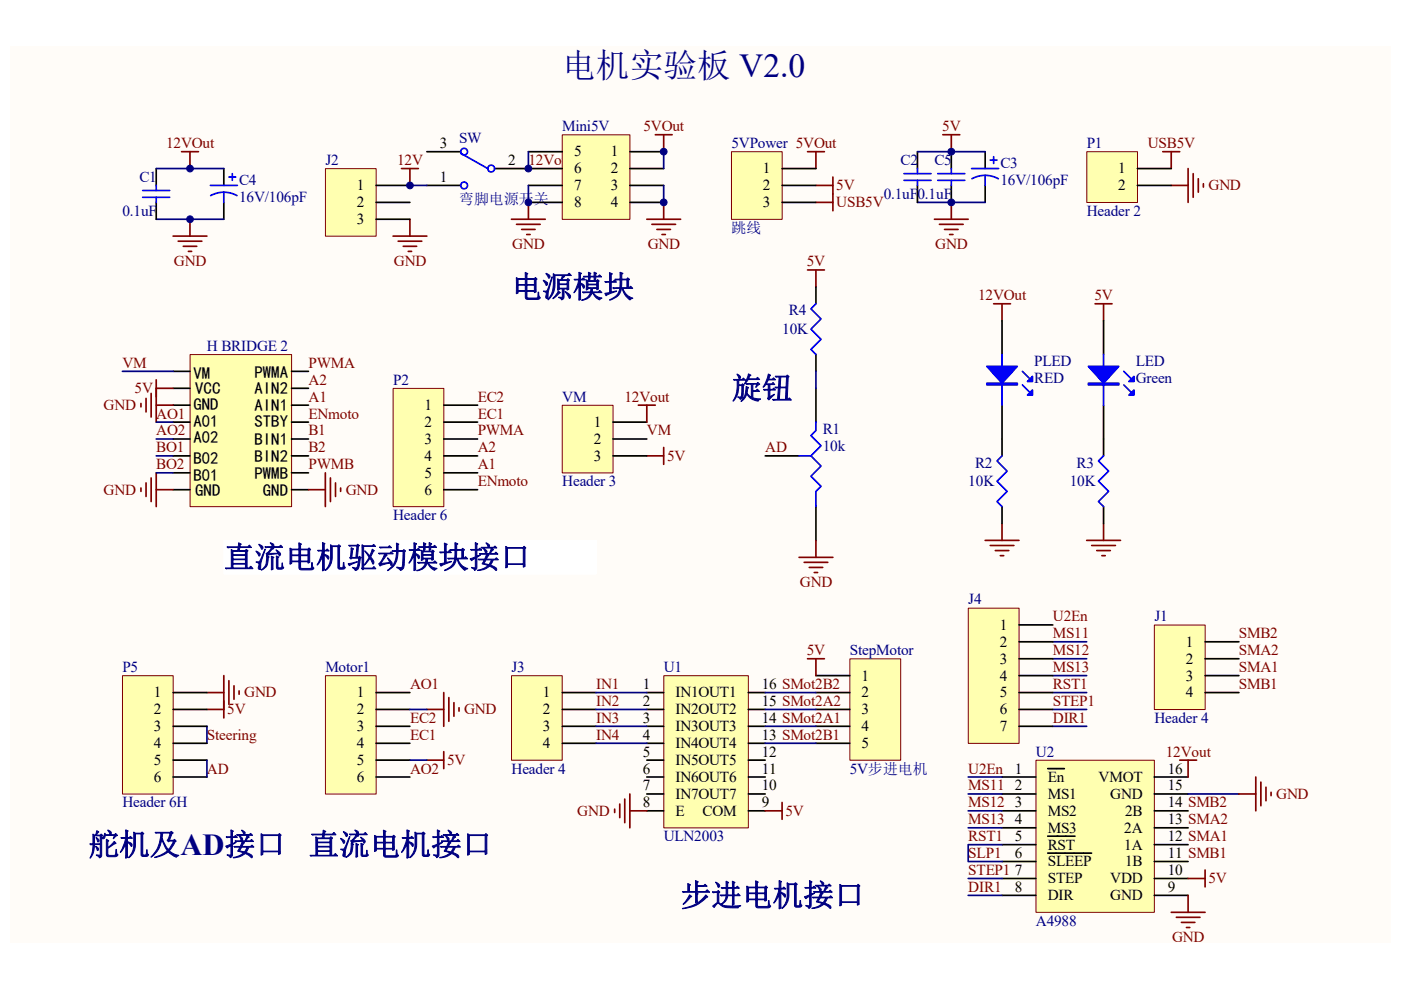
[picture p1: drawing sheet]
<svg xmlns="http://www.w3.org/2000/svg" width="297mm" height="210mm" viewBox="0 0 297 210" stroke-linecap="round" stroke-linejoin="round" font-family="sans-serif">
<path d="M2.2 9.9h292.7v190.1h-292.7z" fill="#fffcf8"/>
<path d="M210.7 64.4h3.5M212.4 64.4v3.6M208.9 114.6h7.1M209.9 115.7h5.1M211 116.8h2.9M212.1 117.9h.7M212.4 111v3.6" fill="none" stroke="#800000" stroke-width=".36"/>
<path d="M212.4 68v7.2M212.4 85.9v10.8M212.4 107.4v3.6" fill="none" stroke="#000" stroke-width=".36"/>
<path d="M212.4 75.2v10.7M216.8 78.8l1.4 1.4M212.4 96.7l-1 1.1 2.1 2.1-2.1 2.2 2.1 2.1-2.1 2.2 1 1M216.8 81.6l1.4 1.5" fill="none" stroke="#00f" stroke-width=".36"/>
<g fill="#00f" stroke="#00f" stroke-width=".36">
<path d="M209.2 77.7h6.5l-3.3 3.6z"/>
<path d="M218.9 82.7v1.1h-1.1z"/>
<path d="M218.9 79.8v1.1h-1.1z"/>
<path d="M209.2 81.3h6.5v.3h-6.5z" fill-rule="evenodd"/>
</g>
<path d="M40.3 75.2h21.5v32.3h-21.5z" fill="#ffffb0"/>
<path d="M40.3 75.2h21.5v32.3h-21.5z" fill="none" stroke="#800000" stroke-width=".21"/>
<g fill="none" stroke="#000" stroke-width=".36">
<path d="M36.7 78.8h3.6M61.8 78.8h3.6M36.7 82.4h3.6M36.7 85.9h3.6M36.7 89.5h3.6M36.7 93.1h3.6M36.7 96.7h3.6M61.8 82.4h3.6M61.8 85.9h3.6M61.8 89.5h3.6M61.8 93.1h3.6M61.8 96.7h3.6"/>
<path d="M36.7 100.3h3.6M36.7 103.9h3.6M61.8 100.3h3.6M61.8 103.9h3.6"/>
</g>
<g fill="none" stroke="#800000" stroke-width=".36">
<path d="M29.9 85.6v.7M31 84.5v2.9M32 83.4v5.1M33.1 85.9h3.6M33.1 82.4h3.6M33.1 80.6v8.9M29.9 103.5v.7M31 102.4v2.9M32 101.4v5M33.1 103.9h3.6M33.1 100.3v7.1M65.4 103.9h3.6"/>
<path d="M69 100.3v7.1M70.1 101.4v5M71.1 102.4v2.9M72.2 103.5v.7"/>
</g>
<path d="M25.9 78.8h10.8M33.1 89.5h3.6M33.1 93.1h3.6M33.1 96.7h3.6M33.1 100.3h3.6" fill="none" stroke="#000080" stroke-width=".36"/>
<path d="M47.5 114.7h78.9v7.1h-78.9z" fill="#fff"/>
<path d="M47.5 114.6h78.9v7.2h-78.9z" fill="none" stroke="#fff" stroke-width=".21"/>
<path d="M162.2 96.7h7.2M173 82.4v7.1M173 107.4v7.2" fill="none" stroke="#000" stroke-width=".36"/>
<path d="M169.4 96.7h2.5M173 89.5v1.8l-1.1 1.1 2.2 2.2-2.2 2.1 2.2 2.1-2.2 2.2 2.2 2.1-1.1 1.1v3.2" fill="none" stroke="#00f" stroke-width=".36"/>
<path d="M171.2 57.3h3.6M173 57.3v3.6M169.4 118.2h7.2M170.5 119.3h5M173 114.6v3.6M171.6 120.4h2.8M172.6 121.4h.8" fill="none" stroke="#800000" stroke-width=".36"/>
<path d="M69 143.3h10.8v25.1h-10.8z" fill="#ffffb0"/>
<path d="M69 143.3h10.8v25.1h-10.8z" fill="none" stroke="#800000" stroke-width=".21"/>
<path d="M79.7 146.9h7.2M79.7 150.5h7.2M79.7 154.1h7.2M79.7 157.6h7.2M79.7 161.2h7.2M79.7 164.8h7.2" fill="none" stroke="#000" stroke-width=".36"/>
<g fill="none" stroke="#800000" stroke-width=".36">
<path d="M246.5 32.2h3.6M248.3 32.2v3.6M248.3 39.3h3.6M251.9 35.8v7.1M253 36.8v5M254.1 37.9v2.9M255.1 39v.7M90.5 150.5h3.6M94.1 146.9v7.2M94.1 159.4v3.6M95.2 148v5M96.2 149v2.9"/>
<path d="M97.3 150.1v.7M90.5 161.2h3.6"/>
</g>
<path d="M86.9 150.5h3.6M86.9 161.2h3.6" fill="none" stroke="#000080" stroke-width=".36"/>
<path d="M230.4 32.2h10.8v10.7h-10.8z" fill="#ffffb0"/>
<path d="M230.4 32.2h10.8v10.7h-10.8z" fill="none" stroke="#800000" stroke-width=".21"/>
<path d="M90.5 39.3h7.2M90.5 32.2h7.2M104.9 35.8h7.1M194.5 32.2v3.6M194.5 39.3v3.6M208.9 32.2v3.6M208.9 39.3v3.6M241.1 35.8h7.2M241.1 39.3h7.2M234 68v7.2M234 85.9v10.8M234 107.4v3.6" fill="none" stroke="#000" stroke-width=".36"/>
<g fill="none" stroke="#00f" stroke-width=".36">
<path d="M97.7 32.5l5.7 3.3M191.7 36.8h5.7M191.7 38.2h5.7M194.5 35.8v1M194.5 38.2v1.1M206 35.8h5.7M206.1 37.9a5.8 5.8 0 0 1 5.6 0M208.9 37.2v2.1M209.9 34h1.5M210.7 33.2v1.5M234 75.2v10.7M238.3 78.8l1.4 1.4"/>
<path d="M234 96.7l-1.1 1.1 2.2 2.1-2.2 2.2 2.2 2.1-2.2 2.2 1.1 1M238.3 81.6l1.4 1.5"/>
<circle cx="98.4" cy="39.3" r=".72"/>
<circle cx="98.4" cy="32.2" r=".72"/>
<circle cx="104.1" cy="35.8" r=".72"/>
</g>
<path d="M194.5 32.2h14.4M194.5 42.9h14.4" fill="none" stroke="#000080" stroke-width=".36"/>
<g fill="none" stroke="#800000" stroke-width=".36">
<path d="M85.1 35.8h3.6M86.9 35.8v3.5M138.9 28.6h3.6M140.7 28.6v3.6M199.9 28.6h3.6M201.7 28.6v3.6M83.3 50.1h7.2M84.4 51.2h5M85.5 52.2h2.8M86.5 53.3h.8M86.9 46.5v3.6M198.1 46.5h7.2"/>
<path d="M199.2 47.6h5M200.3 48.7h2.8M201.3 49.7h.8M201.7 42.9v3.6M232.2 64.4h3.6M234 64.4v3.6M230.4 114.6h7.2M231.5 115.7h5M232.5 116.8h2.9M233.6 117.9h.7M234 111v3.6"/>
</g>
<g fill="#00f" stroke="#00f" stroke-width=".36">
<path d="M230.8 77.7h6.4l-3.2 3.6z"/>
<path d="M240.4 82.7v1.1h-1.1z"/>
<path d="M239.3 80.9l1.1-1.1v1.1z"/>
<path d="M230.8 81.3h6.4v.3h-6.4z" fill-rule="evenodd"/>
</g>
<path d="M69 35.8h10.8v14.3h-10.8z" fill="#ffffb0"/>
<path d="M69 35.8h10.8v14.3h-10.8z" fill="none" stroke="#800000" stroke-width=".21"/>
<path d="M79.7 39.3h7.2M79.7 42.9h7.2M79.7 46.5h7.2" fill="none" stroke="#000" stroke-width=".36"/>
<path d="M119.2 28.6h14.4v17.9h-14.4z" fill="#ffffb0"/>
<path d="M119.2 28.6h14.4v17.9h-14.4z" fill="none" stroke="#800000" stroke-width=".21"/>
<path d="M112 32.2h7.2M112 35.8h7.2M112 39.3h7.2M133.5 32.2h7.2M133.5 35.8h7.2M133.5 39.3h7.2M112 42.9h7.2M133.5 42.9h7.2" fill="none" stroke="#000" stroke-width=".36"/>
<path d="M86.9 39.3h3.6M112 39.3v3.6M112 32.2v3.6M140.7 39.3v3.6M140.7 32.2v3.6" fill="none" stroke="#000080" stroke-width=".36"/>
<g fill="none" stroke="#800000" stroke-width=".36">
<path d="M108.4 46.5h7.2M109.5 47.6h5M110.6 48.7h2.9M111.7 49.7h.7M112 42.9v3.6M137.1 46.5h7.2M138.2 47.6h5M139.3 48.7h2.9M140.4 49.7h.7M140.7 42.9v3.6M43.9 146.9h3.6M43.9 150.5h3.6"/>
<path d="M47.5 143.3v9M48.5 144.4v5M49.6 145.5v2.8M50.7 146.5v.8"/>
</g>
<path d="M108.5 143.3h10.7v17.9h-10.7z" fill="#ffffb0"/>
<path d="M108.5 143.3h10.7v17.9h-10.7z" fill="none" stroke="#800000" stroke-width=".21"/>
<path d="M119.2 146.9h7.2M119.2 150.5h7.2M119.2 154.1h7.2M119.2 157.6h7.2" fill="none" stroke="#000" stroke-width=".36"/>
<path d="M140.8 143.3h17.9v32.3h-17.9z" fill="#ffffb0"/>
<path d="M140.7 143.3h18v32.3h-18z" fill="none" stroke="#800000" stroke-width=".21"/>
<g fill="none" stroke="#000" stroke-width=".36">
<path d="M137.1 146.9h3.6M137.1 150.5h3.6M137.1 154.1h3.6M137.1 157.6h3.6M158.7 146.9h3.5M158.7 150.5h3.5M158.7 154.1h3.5M158.7 157.6h3.5M137.1 161.2h3.6M137.1 164.8h3.6M137.1 168.4h3.6M137.1 172h3.6"/>
<path d="M158.7 161.2h3.5M158.7 164.8h3.5M158.7 168.4h3.5M158.7 172h3.5"/>
</g>
<path d="M130.3 171.6v.7M131.4 170.5v2.9M132.5 169.5v5M133.5 172h3.6M133.5 168.4v7.2M162.2 172h3.6M165.8 170.2v3.6" fill="none" stroke="#800000" stroke-width=".36"/>
<path d="M126.4 150.5h10.7" fill="none" stroke="#000080" stroke-width=".36"/>
<path d="M180.2 139.8h10.8v21.4h-10.8z" fill="#ffffb0"/>
<path d="M180.2 139.7h10.8v21.5h-10.8z" fill="none" stroke="#800000" stroke-width=".21"/>
<path d="M173 143.3h7.2M173 146.9h7.2M173 150.5h7.2M173 154.1h7.2M173 157.6h7.2" fill="none" stroke="#000" stroke-width=".36"/>
<path d="M171.2 139.7h3.6M173 139.7v3.6" fill="none" stroke="#800000" stroke-width=".36"/>
<path d="M43.9 154.1v3.5M126.4 154.1h10.7M126.4 157.6h10.7M126.4 146.9h10.7M162.2 146.9h10.8M162.2 150.5h10.8M162.2 154.1h10.8M162.2 157.6h10.8" fill="none" stroke="#000080" stroke-width=".36"/>
<path d="M26 143.3h10.7v25.1h-10.7z" fill="#ffffb0"/>
<path d="M26 143.3h10.7v25.1h-10.7z" fill="none" stroke="#800000" stroke-width=".21"/>
<path d="M36.7 146.9h7.2M36.7 150.5h7.2M36.7 154.1h7.2M36.7 157.6h7.2M36.7 161.2h7.2M36.7 164.8h7.2" fill="none" stroke="#000" stroke-width=".36"/>
<path d="M43.9 161.2v3.6" fill="none" stroke="#000080" stroke-width=".36"/>
<path d="M171.2 32.2h3.6M173 39.3h3.6M173 32.2v3.6M176.6 37.5v7.2M173 42.9h3.6" fill="none" stroke="#800000" stroke-width=".36"/>
<path d="M155.1 32.2h10.7v14.3h-10.7z" fill="#ffffb0"/>
<path d="M155.1 32.2h10.7v14.3h-10.7z" fill="none" stroke="#800000" stroke-width=".21"/>
<path d="M33.1 35.8v3.5M47.5 35.8v3.5M165.8 35.8h7.2M165.8 39.3h7.2M201.7 32.2v3.6M201.7 39.3v3.6M33.1 42.9v3.6M47.5 42.9v3.6M165.8 42.9h7.2M173 60.9v3.5M173 75.2v3.6" fill="none" stroke="#000" stroke-width=".36"/>
<g fill="none" stroke="#00f" stroke-width=".36">
<path d="M33.1 39.3v1.1M44.6 39.3h5.7M48.5 37.5h1.5M49.3 36.8v1.4M198.8 36.8h5.8M198.8 38.2h5.8M201.7 35.8v1M201.7 38.2v1.1M30.2 40.4h5.8M30.2 41.8h5.8M33.1 41.8v1.1M44.7 41.5a5.8 5.8 0 0 1 5.5 0"/>
<path d="M47.5 40.8v2.1M173 64.4l-1.1 1.1 2.2 2.1-2.2 2.2 2.2 2.2-2.2 2.1 1.1 1.1"/>
</g>
<path d="M33.1 35.8h14.4M33.1 46.5h14.4M173 78.8v3.6" fill="none" stroke="#000080" stroke-width=".36"/>
<path d="M38.5 32.2h3.6M40.3 32.2v3.6M36.7 50.1h7.2M37.8 51.2h5M38.9 52.2h2.8M39.9 53.3h.7M40.3 46.5v3.6" fill="none" stroke="#800000" stroke-width=".36"/>
<path d="M83.4 82.4h10.7v25.1h-10.7z" fill="#ffffb0"/>
<path d="M83.4 82.4h10.7v25.1h-10.7z" fill="none" stroke="#800000" stroke-width=".21"/>
<path d="M94.1 85.9h7.2M94.1 89.5h7.2M94.1 93.1h7.2M94.1 96.7h7.2M94.1 100.3h7.2M94.1 103.9h7.2" fill="none" stroke="#000" stroke-width=".36"/>
<path d="M137.1 96.7h3.6M140.7 94.9v3.6" fill="none" stroke="#800000" stroke-width=".36"/>
<path d="M119.2 86h10.8v14.3h-10.8z" fill="#ffffb0"/>
<path d="M119.2 86h10.8v14.3h-10.8z" fill="none" stroke="#800000" stroke-width=".21"/>
<path d="M130 89.5h7.1M130 93.1h7.1M130 96.7h7.1" fill="none" stroke="#000" stroke-width=".36"/>
<path d="M135.3 85.9h3.6M137.1 85.9v3.6" fill="none" stroke="#800000" stroke-width=".36"/>
<path d="M219.7 161.3h25v32.2h-25z" fill="#ffffb0"/>
<path d="M219.6 161.2h25.1v32.3h-25.1z" fill="none" stroke="#800000" stroke-width=".21"/>
<g fill="none" stroke="#000" stroke-width=".36">
<path d="M212.4 164.8h7.2M212.4 168.4h7.2M212.4 172h7.2M212.4 175.6h7.2M212.4 179.2h7.2M222.1 163h3.6M222.1 177.4h5.8M244.7 164.8h7.2M244.7 168.4h7.2M244.7 172h7.2M244.7 175.6h7.2M244.7 179.2h7.2"/>
<path d="M212.4 182.7h7.2M212.4 186.3h7.2M212.4 189.9h7.2M222.1 181h9.3M244.7 182.7h7.2M244.7 186.3h7.2M244.7 189.9h7.2"/>
</g>
<g fill="none" stroke="#000080" stroke-width=".36">
<path d="M223.2 139.7h7.2M223.2 136.1h7.2M223.2 146.9h7.2M223.2 143.3h7.2M223.2 150.5h7.2M223.2 154.1h7.2M205.3 164.8h7.1M205.3 175.6h7.1M205.3 172h7.1M205.3 168.4h7.1M212.4 179.2h-7.1v3.5h7.1M251.9 168.4h10.8"/>
<path d="M205.3 186.3h7.1M205.3 189.9h7.1"/>
</g>
<g fill="none" stroke="#800000" stroke-width=".36">
<path d="M250.1 161.2h3.6M251.9 161.2v3.6M262.7 168.4h3.6M266.3 164.8v7.2M267.3 165.9v5M268.4 167v2.8M269.5 168v.8M248.3 193.5h7.2M249.4 194.6h5M250.5 195.6h2.8M251.5 196.7h.8M251.9 189.9v3.6"/>
<path d="M251.9 186.3h3.6M255.5 184.5v3.6"/>
</g>
<path d="M244.8 132.6h10.7v17.9h-10.7z" fill="#ffffb0"/>
<path d="M244.7 132.6h10.8v17.9h-10.8z" fill="none" stroke="#800000" stroke-width=".21"/>
<path d="M255.5 136.1h7.2M255.5 139.7h7.2M255.5 143.3h7.2M255.5 146.9h7.2" fill="none" stroke="#000" stroke-width=".36"/>
<path d="M205.3 129h10.8v28.7h-10.8z" fill="#ffffb0"/>
<path d="M205.3 129h10.8v28.7h-10.8z" fill="none" stroke="#800000" stroke-width=".21"/>
<path d="M216 132.5h7.2M216 136.1h7.2M216 139.7h7.2M216 143.3h7.2M216 146.9h7.2M216 150.5h7.2M216 154.1h7.2" fill="none" stroke="#000" stroke-width=".36"/>
<g fill="#000080" stroke="#000080" stroke-width=".21">
<circle cx="40.3" cy="46.5" r=".72"/>
<circle cx="40.3" cy="35.7" r=".72"/>
<circle cx="86.9" cy="39.3" r=".71"/>
<circle cx="112" cy="42.9" r=".71"/>
<circle cx="112" cy="35.7" r=".71"/>
<circle cx="140.7" cy="42.9" r=".72"/>
<circle cx="140.7" cy="32.2" r=".71"/>
<circle cx="201.7" cy="42.9" r=".72"/>
<circle cx="201.7" cy="32.2" r=".72"/>
</g>
<text font-size="7.1" fill="#000080" x="119.2" y="16.3">电机实验板 V2.0</text>
<g font-size="6.5" fill="#000080">
<text x="108.5" y="63.1">电源模块</text>
<text x="155.1" y="84.6">旋钮</text>
<text x="47.5" y="120.4">直流电机驱动模块接口</text>
<text x="18.8" y="181.4">舵机及AD接口</text>
<text x="65.4" y="181.4">直流电机接口</text>
<text x="144.3" y="192.1">步进电机接口</text>
</g>
<g font-size="3.6">
<text x="41" y="80.4">VM</text>
<text x="41.4" y="83.7">VCC</text>
<text x="53.9" y="80.1">PWMA</text>
<text x="53.9" y="83.7">AIN2</text>
<text x="41" y="86.9">GND</text>
<text x="53.9" y="87.2">AIN1</text>
<text x="41" y="90.5">A01</text>
<text x="41" y="94.1">A02</text>
<text x="53.9" y="90.5">STBY</text>
<text x="53.9" y="94.4">BIN1</text>
<text x="41" y="101.9">B01</text>
<text x="41" y="98.4">B02</text>
<text x="53.9" y="98">BIN2</text>
<text x="53.9" y="101.6">PWMB</text>
<text x="41.4" y="105.2">GND</text>
<text x="55.7" y="105.2">GND</text>
</g>
<g font-size="3.2" fill="#000080">
<text x="119.2" y="27.8">Mini5V</text>
<text x="69" y="35">J2</text>
<text x="97.3" y="30.3">SW</text>
<text x="155.1" y="31.4">5VPower 5VOut</text>
<text x="190.9" y="35">C2</text>
<text x="198.1" y="35">C5</text>
<text x="212.1" y="35.7">C3</text>
<text x="230.4" y="31.4">P1</text>
<text x="29.5" y="38.6">C1</text>
<text x="50.7" y="39.3">C4</text>
<text x="212.1" y="39.3">16V/106pF</text>
<text x="25.9" y="45.7">0.1uF</text>
<text x="50.7" y="42.9">16V/106pF</text>
<text x="97.3" y="43.2">弯脚电源开关</text>
<text x="187.4" y="42.2">0.1uF</text>
<text x="194.5" y="42.2">0.1uF</text>
<text x="230.4" y="45.7">Header 2</text>
<text x="155.1" y="49.3">跳线</text>
<text x="165.8" y="70.8">10K</text>
<text x="167.3" y="66.9">R4</text>
<text x="43.9" y="74.4">H BRIDGE 2</text>
<text x="219.3" y="77.7">PLED</text>
<text x="240.8" y="77.7">LED</text>
<text x="83.3" y="81.6">P2</text>
<text x="219.3" y="81.2">RED</text>
<text x="240.8" y="81.2">Green</text>
<text x="119.2" y="85.2">VM</text>
<text x="174.5" y="92">R1</text>
<text x="174.5" y="95.6">10k</text>
<text x="206.7" y="99.2">R2</text>
<text x="228.2" y="99.2">R3</text>
<text x="119.2" y="103.1">Header 3</text>
<text x="205.3" y="103.1">10K</text>
<text x="226.8" y="103.1">10K</text>
<text x="83.3" y="110.3">Header 6</text>
<text x="205.3" y="128.2">J4</text>
<text x="244.7" y="131.8">J1</text>
<text x="25.9" y="142.5">P5</text>
<text x="69" y="142.5">Motor1</text>
<text x="108.5" y="142.5">J3</text>
<text x="140.7" y="142.5">U1</text>
<text x="180.2" y="139">StepMotor</text>
<text x="244.7" y="153.3">Header 4</text>
<text x="219.6" y="160.5">U2</text>
<text x="108.5" y="164.1">Header 4</text>
<text x="180.2" y="164.1">5V步进电机</text>
<text x="25.9" y="171.2">Header 6H</text>
<text x="140.7" y="178.4">ULN2003</text>
<text x="219.6" y="196.3">A4988</text>
</g>
<g font-size="3.2" fill="#800000">
<text x="136.4" y="27.8">5VOut</text>
<text x="199.8" y="27.8">5V</text>
<text x="35.2" y="31.4">12VOut</text>
<text x="84.2" y="35">12V</text>
<text x="112" y="35">12Vout</text>
<text x="243.3" y="31.4">USB5V</text>
<text x="177.3" y="40.4">5V</text>
<text x="256.2" y="40.4">GND</text>
<text x="177.3" y="43.9">USB5V</text>
<text x="108.6" y="52.9">GND</text>
<text x="137.3" y="52.9">GND</text>
<text x="198.3" y="52.9">GND</text>
<text x="36.9" y="56.5">GND</text>
<text x="83.5" y="56.5">GND</text>
<text x="171.1" y="56.5">5V</text>
<text x="207.4" y="63.7">12VOut</text>
<text x="232" y="63.7">5V</text>
<text x="25.9" y="78">VM</text>
<text x="28.5" y="83.4">5V</text>
<text x="65.4" y="78">PWMA</text>
<text x="65.4" y="81.6">A2</text>
<text x="22" y="87">GND</text>
<text x="33.1" y="88.8">AO1</text>
<text x="65.4" y="88.8">ENmoto</text>
<text x="65.4" y="85.2">A1</text>
<text x="101.3" y="88.8">EC1</text>
<text x="101.3" y="85.2">EC2</text>
<text x="132.4" y="85.2">12Vout</text>
<text x="33.1" y="92.4">AO2</text>
<text x="33.1" y="95.9">BO1</text>
<text x="65.4" y="92.4">B1</text>
<text x="65.4" y="95.9">B2</text>
<text x="101.3" y="92.4">PWMA</text>
<text x="101.3" y="95.9">A2</text>
<text x="137.1" y="92.4">VM</text>
<text x="162.2" y="95.9">AD</text>
<text x="33.1" y="99.5">BO2</text>
<text x="65.4" y="99.5">PWMB</text>
<text x="101.3" y="99.5">A1</text>
<text x="141.5" y="97.7">5V</text>
<text x="22" y="104.9">GND</text>
<text x="73.3" y="104.9">GND</text>
<text x="101.3" y="103.1">ENmoto</text>
<text x="169.6" y="124.6">GND</text>
<text x="223.2" y="131.8">U2En</text>
<text x="223.2" y="135.4">MS11</text>
<text x="262.7" y="135.4">SMB2</text>
<text x="171.1" y="139">5V</text>
<text x="223.2" y="139">MS12</text>
<text x="223.2" y="142.5">MS13</text>
<text x="262.7" y="142.5">SMA1</text>
<text x="262.7" y="139">SMA2</text>
<text x="51.8" y="147.9">GND</text>
<text x="86.9" y="146.1">AO1</text>
<text x="126.4" y="146.1">IN1</text>
<text x="126.4" y="149.7">IN2</text>
<text x="223.2" y="149.7">STEP1</text>
<text x="223.2" y="146.1">RST1</text>
<text x="262.7" y="146.1">SMB1</text>
<text x="48.2" y="151.5">5V</text>
<text x="86.9" y="153.3">EC2</text>
<text x="98.4" y="151.5">GND</text>
<text x="126.4" y="153.3">IN3</text>
<text x="223.2" y="153.3">DIR1</text>
<text x="43.9" y="156.9">Steering</text>
<text x="86.9" y="156.9">EC1</text>
<text x="126.4" y="156.9">IN4</text>
<text x="247.2" y="160.5">12Vout</text>
<text x="43.9" y="164.1">AD</text>
<text x="86.9" y="164.1">AO2</text>
<text x="94.8" y="162.3">5V</text>
<text x="205.3" y="164.1">U2En</text>
<text x="205.3" y="167.6">MS11</text>
<text x="122.4" y="173">GND</text>
<text x="166.6" y="173">5V</text>
<text x="205.3" y="171.2">MS12</text>
<text x="270.6" y="169.4">GND</text>
<text x="205.3" y="178.4">RST1</text>
<text x="205.3" y="174.8">MS13</text>
<text x="205.3" y="185.6">STEP1</text>
<text x="205.3" y="182">SLP1</text>
<text x="205.3" y="189.1">DIR1</text>
<text x="256.2" y="187.4">5V</text>
<text x="248.5" y="199.9">GND</text>
</g>
<g font-size="3.2">
<text x="93.2" y="31.4">3</text>
<text x="107.7" y="35">2</text>
<text x="121.7" y="33.2">5</text>
<text x="129.5" y="33.2">1</text>
<text x="75.7" y="40.4">1</text>
<text x="93.2" y="38.6">1</text>
<text x="121.7" y="36.8">6</text>
<text x="121.7" y="40.4">7</text>
<text x="129.5" y="36.8">2</text>
<text x="129.5" y="40.4">3</text>
<text x="161.8" y="36.8">1</text>
<text x="161.8" y="40.4">2</text>
<text x="237.1" y="36.8">1</text>
<text x="237.1" y="40.4">2</text>
<text x="75.7" y="43.9">2</text>
<text x="75.7" y="47.5">3</text>
<text x="121.7" y="43.9">8</text>
<text x="129.5" y="43.9">4</text>
<text x="161.8" y="43.9">3</text>
<text x="90" y="87">1</text>
<text x="90" y="90.6">2</text>
<text x="90" y="94.1">3</text>
<text x="125.9" y="90.6">1</text>
<text x="125.9" y="94.1">2</text>
<text x="90" y="97.7">4</text>
<text x="90" y="101.3">5</text>
<text x="125.9" y="97.7">3</text>
<text x="90" y="104.9">6</text>
<text x="212" y="133.6">1</text>
<text x="212" y="137.2">2</text>
<text x="251.4" y="137.2">1</text>
<text x="212" y="140.8">3</text>
<text x="251.4" y="140.8">2</text>
<text x="32.6" y="147.9">1</text>
<text x="75.7" y="147.9">1</text>
<text x="115.1" y="147.9">1</text>
<text x="136.3" y="146.1">1</text>
<text x="136.3" y="149.7">2</text>
<text x="143.2" y="147.9">IN1OUT1</text>
<text x="161.5" y="149.7">15 SMot2A2</text>
<text x="161.5" y="146.1">16 SMot2B2</text>
<text x="182.7" y="144.3">1</text>
<text x="182.7" y="147.9">2</text>
<text x="212" y="144.3">4</text>
<text x="212" y="147.9">5</text>
<text x="251.4" y="144.3">3</text>
<text x="251.4" y="147.9">4</text>
<text x="32.6" y="151.5">2</text>
<text x="32.6" y="155.1">3</text>
<text x="75.7" y="151.5">2</text>
<text x="75.7" y="155.1">3</text>
<text x="115.1" y="151.5">2</text>
<text x="115.1" y="155.1">3</text>
<text x="136.3" y="153.3">3</text>
<text x="143.2" y="151.5">IN2OUT2</text>
<text x="143.2" y="155.1">IN3OUT3</text>
<text x="161.5" y="153.3">14 SMot2A1</text>
<text x="182.7" y="151.5">3</text>
<text x="182.7" y="155.1">4</text>
<text x="212" y="151.5">6</text>
<text x="212" y="155.1">7</text>
<text x="32.6" y="158.7">4</text>
<text x="75.7" y="158.7">4</text>
<text x="115.1" y="158.7">4</text>
<text x="136.3" y="156.9">4</text>
<text x="136.3" y="160.5">5</text>
<text x="143.2" y="158.7">IN4OUT4</text>
<text x="161.5" y="160.5">12</text>
<text x="161.5" y="156.9">13 SMot2B1</text>
<text x="182.7" y="158.7">5</text>
<text x="32.6" y="162.3">5</text>
<text x="32.6" y="165.8">6</text>
<text x="75.7" y="162.3">5</text>
<text x="75.7" y="165.8">6</text>
<text x="136.3" y="164.1">6</text>
<text x="136.3" y="167.6">7</text>
<text x="143.2" y="162.3">IN5OUT5</text>
<text x="143.2" y="165.8">IN6OUT6</text>
<text x="161.5" y="167.6">10</text>
<text x="161.5" y="164.1">11</text>
<text x="215.2" y="164.1">1</text>
<text x="215.2" y="167.6">2</text>
<text x="222.1" y="165.8">En</text>
<text x="232.9" y="165.8">VMOT</text>
<text x="247.6" y="164.1">16</text>
<text x="247.6" y="167.6">15</text>
<text x="136.3" y="171.2">8</text>
<text x="143.2" y="169.4">IN7OUT7</text>
<text x="143.2" y="173">E</text>
<text x="149" y="173">COM</text>
<text x="161.5" y="171.2">9</text>
<text x="215.2" y="171.2">3</text>
<text x="222.1" y="169.4">MS1</text>
<text x="222.1" y="173">MS2</text>
<text x="235.4" y="169.4">GND</text>
<text x="238.5" y="173">2B</text>
<text x="247.6" y="171.2">14 SMB2</text>
<text x="215.2" y="174.8">4</text>
<text x="215.2" y="178.4">5</text>
<text x="222.1" y="176.6">MS3</text>
<text x="238.4" y="176.6">2A</text>
<text x="247.6" y="178.4">12 SMA1</text>
<text x="247.6" y="174.8">13 SMA2</text>
<text x="215.2" y="182">6</text>
<text x="215.2" y="185.6">7</text>
<text x="222.1" y="180.2">RST</text>
<text x="222.1" y="183.8">SLEEP</text>
<text x="238.4" y="180.2">1A</text>
<text x="238.5" y="183.8">1B</text>
<text x="247.6" y="185.6">10</text>
<text x="247.6" y="182">11 SMB1</text>
<text x="215.2" y="189.1">8</text>
<text x="222.1" y="187.4">STEP</text>
<text x="222.1" y="190.9">DIR</text>
<text x="235.4" y="190.9">GND</text>
<text x="235.4" y="187.4">VDD</text>
<text x="247.6" y="189.1">9</text>
</g>
</svg>
